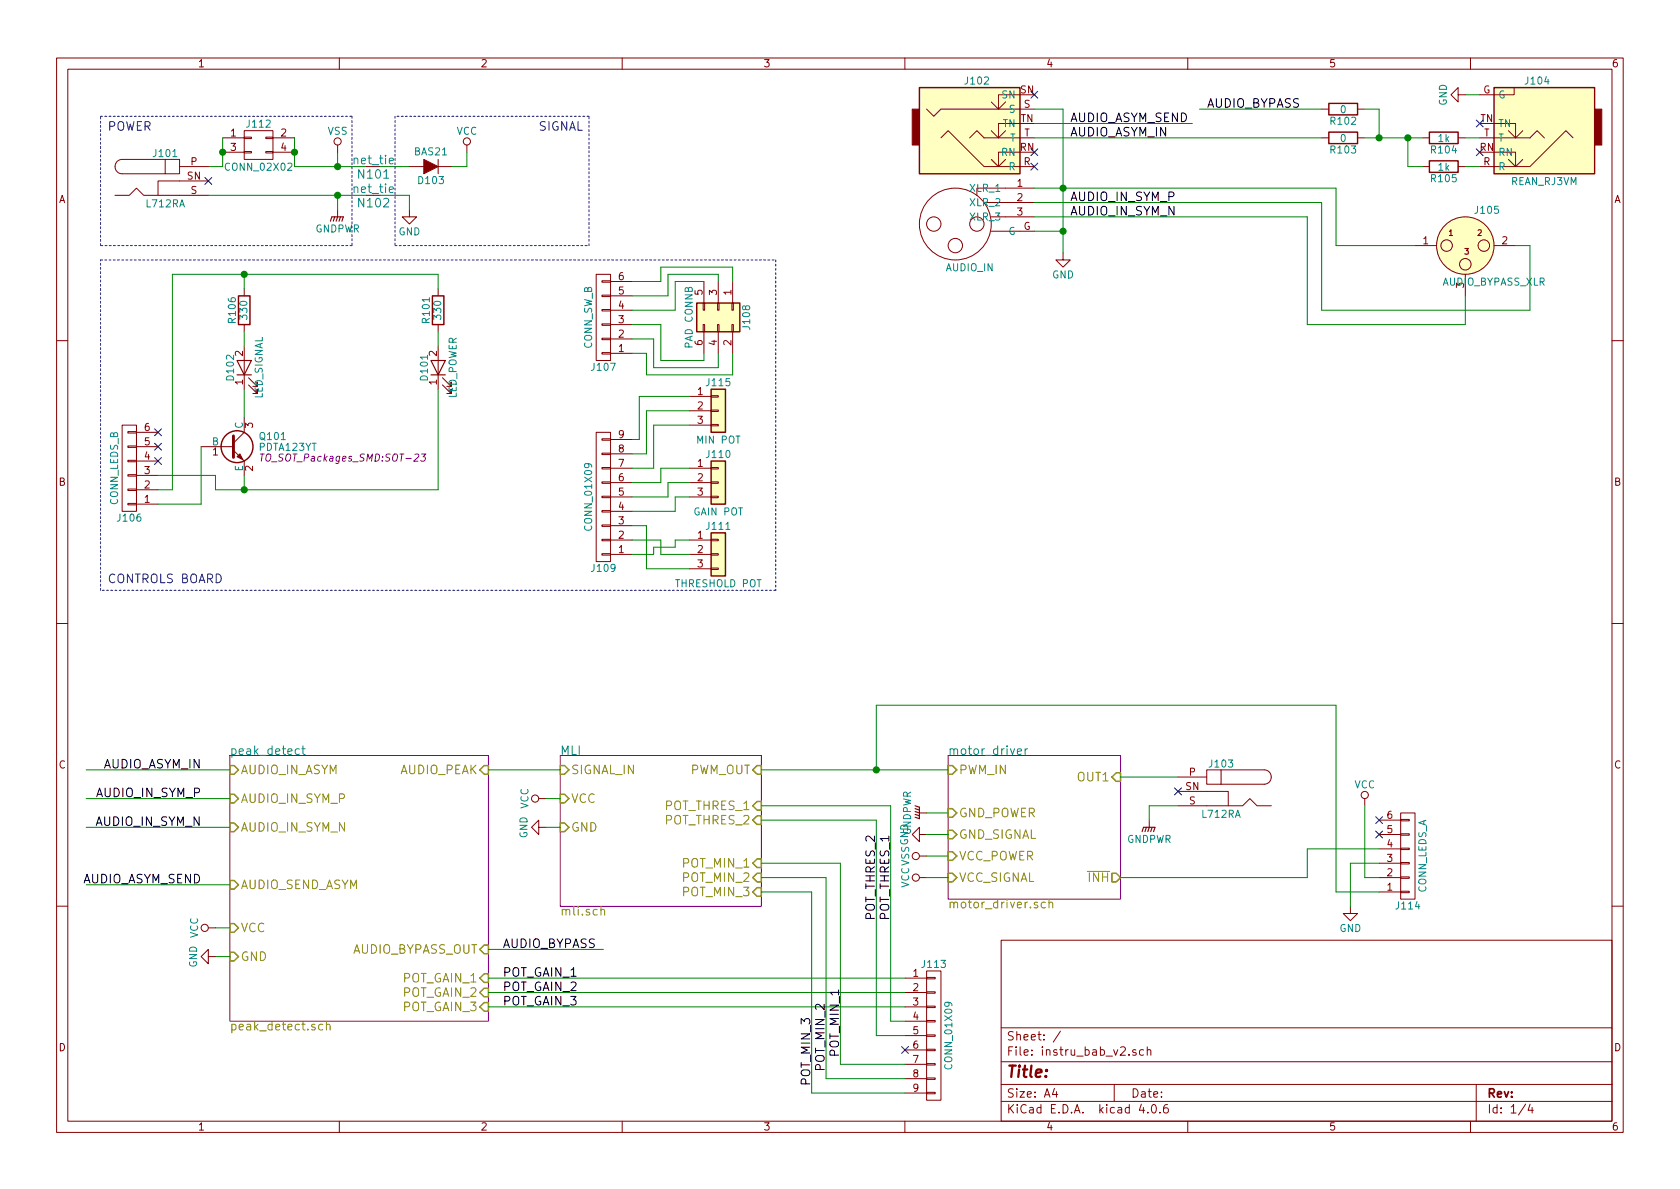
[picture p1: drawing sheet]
<svg xmlns="http://www.w3.org/2000/svg" width="297mm" height="210mm" viewBox="0 0 297 210" stroke-linecap="round" stroke-linejoin="round" font-family="sans-serif">
<g fill="none" stroke="#840000" stroke-width=".18">
<path d="M10 10.3h277v189.9h-277zM12 12.2h273v186.1h-273zM60 10.3v1.9M110 10.3v1.9M160 10.3v1.9M163.8 19.3l1.3 1.3 1.3-1.3h16.5M175.3 18l1.2 1.3 1.3-1.3M180.3 16.8h-3.8v2.5M210 10.3v1.9M233.7 19.3h1.2M240 19.3h1.3M257.8 16.8v-1.3l-1.3 1.3 1.3 1.2v-1.2h1.3"/>
<path d="M260 10.3v1.9M267.7 15.5v1.3h-6.1M20.3 34.5h2.6l1.2-1.2 1.3 1.2h11.4M29.2 28.2h2.5v2.5h-2.5zM29.2 28.2h-7.6a1.27 1.27 0 0 0-1.3 1.3 1.27 1.27 0 0 0 1.3 1.2h7.6M31.7 29.5h5.1M36.8 32h-8.9v2.5M39.4 24.4h3.8M39.4 26.9h3.8M43.2 26.8h1.2v.2h-1.2zM43.2 24.3h1.2v.2h-1.2zM43.2 23.1h5.1v5.1h-5.1z"/>
<path d="M47 26.8h1.3v.2h-1.3zM47 24.3h1.3v.2h-1.3zM48.3 24.4h3.8M48.3 26.9h3.8M59.7 25.6v1.3M59.7 37.1v1.2M72.4 37.1v1.2h1.3l-1.3 1.3-1.3-1.3h1.3M72.4 29.5h2.5M77.5 29.5h2.5M77.5 28.2v2.5M82.5 25.6v1.3M166.4 24.4l1.2-1.3 6.4 6.4h8.9"/>
<path d="M171.4 24.4l1.3-1.3 1.3 1.3h8.9M174 35.8h8.9M175.3 28.2l1.2 1.3 1.3-1.3M175.3 23.1l1.2 1.3 1.3-1.3M175.3 38.3h7.6M180.3 26.9h-3.8v2.6M180.3 21.8h-3.8v2.6M182.9 33.3h-10.2v1.2M233.7 24.4h1.2M240 24.4h1.3M251.5 24.4h1.2M251.5 29.5h1.2"/>
<path d="M257.8 24.4h1.3M257.8 29.5h1.3M261.6 24.4h8.9l1.3-1.3 1.2 1.3M264.2 26.9h3.8v2.6M264.2 21.8h3.8v2.6M266.7 28.2l1.3 1.3 1.2-1.3M266.7 23.1l1.3 1.3 1.2-1.3M278.1 24.4l-1.2-1.3-6.4 6.4h-8.9M43.2 51v1.3M43.2 57.4v1.3M77.5 51v1.3M77.5 57.4v1.3"/>
<path d="M105.4 48.5h2.5v15.2h-2.5zM106.4 49.7h1.5v.2h-1.5zM106.4 52.2h1.5v.2h-1.5zM106.4 54.7h1.5v.3h-1.5zM106.4 57.3h1.5v.2h-1.5zM106.4 59.8h1.5v.3h-1.5zM107.9 59.9h3.9M107.9 57.4h3.9M107.9 54.9h3.9M107.9 52.3h3.9M107.9 49.8h3.9M124.3 53.6h.3v1.3h-.3z"/>
<path d="M124.3 57.4h.3v1.3h-.3zM124.5 49.8v3.8M124.5 58.7v3.8M126.9 53.6h.2v1.3h-.2zM126.9 57.4h.2v1.3h-.2zM127 49.8v3.8M127 58.7v3.8M129.4 53.6h.3v1.3h-.3zM129.4 57.4h.3v1.3h-.3zM129.5 49.8v3.8M129.5 58.7v3.8M175.3 40.9h7.6"/>
<path d="M188 44.7v1.3h1.2l-1.2 1.2-1.3-1.2h1.3M250.2 43.4h3.8M259.1 48.5v3.8M264.2 43.4h3.8M10 60.2h2M21.6 75.2h2.5v15.2h-2.5zM22.6 76.3h1.5v.3h-1.5zM22.6 78.9h1.5v.2h-1.5zM24.1 79h3.8M24.1 76.4h3.8M35.6 79h5.7M41.3 79.6l1.9 1.9v2.6"/>
<path d="M43.2 61.2v7.6M43.2 73.9v2.5l-1.9 2M43.9 68.1l1.6 1.5v-.8v.8h-.8M43.9 66.8l1.6 1.5v-.7v.7h-.8M77.5 61.2v7.6M78.2 68.1l1.6 1.5v-.8v.8h-.8M78.2 66.8l1.6 1.5v-.7v.7h-.8M105.4 76.4h2.5v22.9h-2.5zM106.4 62.4h1.5v.2h-1.5zM106.4 77.6h1.5v.2h-1.5zM107.9 62.5h3.9M107.9 77.7h3.9"/>
<path d="M121.9 70.1h3.8M121.9 72.6h3.8M121.9 75.2h3.8M125.7 75.1h1.3v.2h-1.3zM125.7 72.5h1.3v.3h-1.3zM125.7 70h1.3v.2h-1.3zM285 60.2h2M22.6 81.4h1.5v.3h-1.5zM22.6 83.9h1.5v.3h-1.5zM22.6 86.5h1.5v.2h-1.5zM22.6 89h1.5v.3h-1.5zM24.1 89.1h3.8"/>
<path d="M24.1 86.6h3.8M24.1 84.1h3.8M24.1 81.5h3.8M106.4 80.1h1.5v.3h-1.5zM106.4 82.7h1.5v.2h-1.5zM106.4 85.2h1.5v.3h-1.5zM106.4 87.8h1.5v.2h-1.5zM106.4 90.3h1.5v.2h-1.5zM106.4 92.8h1.5v.3h-1.5zM106.4 95.4h1.5v.2h-1.5zM106.4 97.9h1.5v.3h-1.5zM107.9 82.8h3.9"/>
<path d="M107.9 85.3h3.9M107.9 87.9h3.9M107.9 95.5h3.9M107.9 98h3.9M107.9 93h3.9M107.9 90.4h3.9M107.9 80.3h3.9M121.9 82.8h3.8M121.9 85.3h3.8M121.9 87.9h3.8M121.9 95.5h3.8M121.9 98h3.8"/>
<path d="M125.7 87.8h1.3v.2h-1.3zM125.7 85.2h1.3v.3h-1.3zM125.7 82.7h1.3v.2h-1.3zM125.7 97.9h1.3v.3h-1.3zM125.7 95.4h1.3v.2h-1.3zM10 110.3h2M121.9 100.6h3.8M125.7 100.5h1.3v.2h-1.3zM285 110.3h2M208.3 139.9h8.9v2.6M208.3 137.4h5.1M213.4 136.1h2.5v2.6h-2.5z"/>
<path d="M215.9 136.1h7.6a1.27 1.27 0 0 1 1.3 1.3 1.27 1.27 0 0 1-1.3 1.3h-7.6M95.2 146.3v-1.3l-1.2 1.3 1.2 1.3v-1.3h1.3M95.2 141.2h1.3M162.6 147.6v-1.3l-1.3 1.3 1.3 1.2v-1.2h1.2M162.6 143.8h1.2M162.6 155.2h1.2M162.6 151.4h1.2M203.2 145v1.3M208.3 142.5h11.4l1.3-1.3 1.2 1.3h2.6M241.3 141.2v1.3M243.8 155.2h3.8M243.8 157.7h3.8"/>
<path d="M243.8 152.6h3.8M243.8 150.1h3.8M243.8 147.6h3.8M243.8 145h3.8M247.6 144.9h1.6v.3h-1.6zM247.6 147.4h1.6v.3h-1.6zM247.6 150h1.6v.2h-1.6zM247.6 152.5h1.6v.3h-1.6zM247.6 155.1h1.6v.2h-1.6zM247.6 157.6h1.6v.3h-1.6zM247.6 143.8h2.6v15.2h-2.6zM10 160.2h2"/>
<path d="M36.8 169.2v-1.3l-1.2 1.3 1.2 1.2v-1.2h1.3M36.8 164.1h1.3M160 173h3.8M160 175.5h3.8M160 178h3.8M163.8 177.9h1.6v.3h-1.6zM163.8 175.4h1.6v.2h-1.6zM163.8 172.8h1.6v.3h-1.6zM163.8 171.7h2.6v22.9h-2.6zM177 166.3h108v32h-108zM238.8 160.3v1.2h1.2l-1.2 1.3-1.3-1.3h1.3M285 160.2h2"/>
<path d="M60 198.3v1.9M110 198.3v1.9M160 198.3v1.9M160 180.6h3.8M160 183.1h3.8M160 185.7h3.8M160 188.2h3.8M160 190.7h3.8M160 193.3h3.8M163.8 193.2h1.6v.2h-1.6zM163.8 190.6h1.6v.3h-1.6zM163.8 188.1h1.6v.2h-1.6z"/>
<path d="M163.8 185.5h1.6v.3h-1.6zM163.8 183h1.6v.3h-1.6zM163.8 180.5h1.6v.2h-1.6zM177 194.8h108M177 191.8h108M177 187.8h108M177 181.8h108M186.4 192.5l-.3 1h.9M186.8 193v1M187.5 182.3l-1.3 2M197 191.8v3M200.8 185.7a.37 .37 0 0 0-.5 .1v.2l.5 .2 .1 .1-.2 .3-.4-.1"/>
<path d="M201.8 195.2l-.4 1.1h1M202.2 185.7l-.4-.1-.3 .3v.6l.3 .1 .4-.1M202.8 185.7l.2-.1 .4 .1 .1 .9M202.8 185.1v1.5M202.9 196.7v.1M203.8 195.4l.1-.1a.81 .81 0 0 1 .6 .6 .81 .81 0 0 1-.3 .8l-.1 .1a.8 .8 0 0 1-.6-.6 .8 .8 0 0 1 .3-.8zM205.1 196.7v.1M206.4 195.3a.59 .59 0 0 0-.7 .7l.1 .7 .2 .1 .5-.1 .1-.5-.2-.2-.4-.1-.3 .3M210 198.3v1.9M260 198.3v1.9M261 191.8v6.5M269.7 195.2l-1.2 2"/>
<path d="M270.5 195.2l-.3 1.1h.9M270.9 195.8v1"/>
<circle cx="59.7" cy="25" r=".63"/>
<circle cx="82.5" cy="25" r=".63"/>
<circle cx="165.1" cy="39.6" r="1.27"/>
<circle cx="168.9" cy="39.6" r="6.3"/>
<circle cx="172.7" cy="39.6" r="1.27"/>
<circle cx="168.9" cy="43.4" r="1.27"/>
<circle cx="255.8" cy="43.4" r="1.02"/>
<circle cx="259.1" cy="43.4" r="5.1"/>
<circle cx="259.1" cy="46.7" r="1.02"/>
<circle cx="262.4" cy="43.4" r="1.02"/>
<circle cx="94.6" cy="141.2" r=".63"/>
<circle cx="161.9" cy="155.2" r=".63"/>
<circle cx="161.9" cy="151.4" r=".63"/>
<circle cx="241.3" cy="140.6" r=".63"/>
<circle cx="36.2" cy="164.1" r=".63"/>
</g>
<g fill="#ffffc2" stroke="#ffffc2" stroke-width=".18">
<path d="M162.6 15.5h17.7v15.2h-17.7z"/>
<path d="M123.2 53.6h7.6v5.1h-7.6z"/>
<path d="M125.7 81.5h2.6v7.6h-2.6z"/>
<path d="M125.7 94.2h2.6v7.6h-2.6z"/>
<path d="M264.2 15.5h17.7v15.2h-17.7z"/>
<path d="M125.7 68.8h2.6v7.6h-2.6z"/>
<circle cx="259.1" cy="43.4" r="5.1"/>
</g>
<g fill="none" stroke="#840000" stroke-width=".25">
<path d="M162.6 15.5h17.7v15.2h-17.7zM234.9 18.3h5.1v2h-5.1zM264.2 15.5h17.7v15.2h-17.7zM234.9 23.4h5.1v2h-5.1zM252.7 23.4h5.1v2h-5.1zM252.7 28.4h5.1v2.1h-5.1zM42.2 52.3h2v5.1h-2zM76.5 52.3h2v5.1h-2zM123.2 53.6h7.6v5.1h-7.6zM125.7 68.8h2.6v7.6h-2.6zM125.7 81.5h2.6v7.6h-2.6zM125.7 94.2h2.6v7.6h-2.6z"/>
<circle cx="41.9" cy="79" r="2.82"/>
</g>
<g fill="#840000" stroke="#840000" stroke-width=".18">
<path d="M161.3 19.3h1.3v6.3h-1.3z"/>
<path d="M281.9 19.3h1.3v6.3h-1.3z"/>
<path d="M42.4 80.3l.5 1-1-.5z"/>
<path d="M74.9 28.2l2.6 1.3-2.6 1.2z"/>
</g>
<path d="M46.4 80.3l-.2 1.3M74.5 80.3h.8l-.5 .5 .4 .1v.4l-.3 .3-.5-.2M40.6 133.6h45.8v47h-45.8zM99.1 133.6h35.5v26.7h-35.5zM167.6 133.6h30.5v25.4h-30.5z" fill="none" stroke="#840084" stroke-width=".18"/>
<path d="M52.9 132.5a.48 .48 0 0 0-.6 .1v.7a.48 .48 0 0 0 .6 0M53.4 132.4h.5M53.6 131.9v1.3l.3 .2M179.9 132.9l.7-.1-.1-.3-.4-.1-.2 .2 .1 .7h.5M181.3 132.4v1M181.7 132.4l-.3 .1-.1 .2" fill="none" stroke="#008484" stroke-width=".18"/>
<path d="M184.8 159.6a.48 .48 0 0 0-.6 .1v.7a.48 .48 0 0 0 .6 .1M185.5 159.7v-.1a.36 .36 0 0 1 .6 .2v.7M185.5 159v1.5M192.3 154.1h3.9M106.2 161l.1-.1a.36 .36 0 0 1 .6 .1v.8M57.1 181.2a.48 .48 0 0 0-.7 .1v.7a.48 .48 0 0 0 .7 .1M57.7 181.3l.1-.1a.36 .36 0 0 1 .6 .2v.7M57.7 180.6v1.5" fill="none" stroke="#848400" stroke-width=".18"/>
<g fill="none" stroke="#848400" stroke-width=".25">
<path d="M40.6 135.4h.8l.8 .7-.8 .8h-.8zM84.8 136.1l.8-.7h.8v1.5h-.8zM99.1 135.4h.7l.8 .7-.8 .8h-.7zM133.1 136.1l.8-.7h.7v1.5h-.7zM167.6 135.4h.8l.8 .7-.8 .8h-.8zM197.4 136.6h.7v1.6h-.7l-.8-.8zM40.6 140.5h.8l.8 .7-.8 .8h-.8zM40.6 145.5h.8l.8 .8-.8 .8h-.8zM40.6 155.7h.8l.8 .8-.8 .7h-.8zM99.1 140.5h.7l.8 .7-.8 .8h-.7zM99.1 145.5h.7l.8 .8-.8 .8h-.7zM133.9 141.7h.7v1.6h-.7l-.8-.8z"/>
<path d="M133.9 144.3h.7v1.5h-.7l-.8-.8zM133.9 151.9h.7v1.5h-.7l-.8-.8zM133.9 154.4h.7v1.6h-.7l-.8-.8zM133.9 157h.7v1.5h-.7l-.8-.8zM167.6 154.4h.8l.8 .8-.8 .8h-.8zM167.6 150.6h.8l.8 .8-.8 .7h-.8zM167.6 146.8h.8l.8 .8-.8 .7h-.8zM167.6 143h.8l.8 .8-.8 .7h-.8zM196.6 154.4h.8l.7 .8-.7 .8h-.8zM40.6 168.4h.8l.8 .8-.8 .7h-.8zM40.6 163.3h.8l.8 .8-.8 .7h-.8zM84.8 175.5l.8-.8h.8v1.6h-.8z"/>
<path d="M85.6 167.1h.8v1.6h-.8l-.8-.8zM85.6 172.2h.8v1.5h-.8l-.8-.7zM85.6 177.3h.8v1.5h-.8l-.8-.8z"/>
</g>
<g fill="none" stroke="#008400" stroke-width=".18">
<path d="M182.9 19.3h5.1v25.4M212.1 19.3h21.6M241.3 19.3h2.5v5.1M259.1 16.8h2.5M36.8 34.5h28M39.4 24.4v5.1h-2.6M52.1 24.4v5.1h12.7M59.7 26.9v2.6M59.7 34.5v2.6M67.3 29.5h5.1M67.3 34.5h5.1v2.6M82.5 26.9v2.6h-2.5"/>
<path d="M182.9 24.4h50.8M182.9 33.3h53.3v10.1h14M182.9 35.8h50.8v19.1h36.8v-11.5h-2.5M182.9 38.3h48.2v19.1h28v-5.1M182.9 21.8h27.9M241.3 24.4h10.2M248.9 24.4v5.1h2.6M259.1 29.5h2.5M259.1 24.4h2.5M43.2 48.5v2.5M43.2 58.7v2.5M77.5 51v-2.5h-47v38.1h-2.6"/>
<path d="M77.5 58.7v2.5M111.8 57.4h5v6.3h7.7v-1.2M111.8 49.8h5v-2.6h12.7v2.6M111.8 59.9h3.8v5.1h11.4v-2.5M124.5 49.8h-5.1v5.1h-7.6M127 49.8v-1.3h-8.9v3.8h-6.3M182.9 40.9h5.1M35.6 79v10.1h-7.7M43.2 68.8v5.1M77.5 68.8v17.8h-39.4v-2.5h-10.2M111.8 62.5h2.5v3.8h15.2v-3.8M121.9 72.6h-7.6v7.7h-2.5"/>
<path d="M121.9 75.2h-6.3v7.6h-3.8M121.9 70.1h-8.9v7.6h-1.2M43.2 84.1v2.5M111.8 95.5h5v2.5h5.1M111.8 93h2.5v7.6h7.6M121.9 85.3h-3.8v2.6h-6.3M121.9 87.9h-2.5v2.5h-7.6M121.9 95.5h-2.5v1.3h-3.8v1.2h-3.8M121.9 82.8h-5.1v2.5h-5M15.2 136.1h25.4M86.4 136.1h12.7M134.6 136.1h33"/>
<path d="M154.9 136.1v-11.4h81.3v33h7.6M198.1 137.4h10.2M15.2 146.3h25.4M15.2 141.2h25.4M15.2 156.5h25.4M96.5 146.3h2.6M96.5 141.2h2.6M134.6 155.2h11.4v35.5h14M134.6 142.5h22.9v38.1h2.5M134.6 145h20.3v38.1h5.1M134.6 152.6h14v35.6h11.4M134.6 157.7h8.9v35.6h16.5"/>
<path d="M163.8 143.8h3.8M163.8 147.6h3.8M163.8 155.2h3.8M163.8 151.4h3.8M208.3 142.5h-5.1v2.5M241.3 142.5v12.7h2.5M243.8 150.1h-12.7v5.1h-33M243.8 152.6h-5v7.7M38.1 169.2h2.5M38.1 164.1h2.5M86.4 167.9h20.3M86.4 173h73.6"/>
<path d="M86.4 175.5h73.6M86.4 178h73.6"/>
</g>
<g fill="none" stroke="#840000" stroke-width=".2">
<path d="M58.4 39.1l.3-.8h2l-.2 .8M59.2 38.3l-.3 .8M59.7 38.3l-.3 .8M60.2 38.3l-.3 .8M41.9 63.7h2.5l-1.2 2.6zM41.9 66.3h2.5M76.2 63.7h2.5l-1.2 2.6zM76.2 66.3h2.5M161.8 142.5l.8 .2v2.1l-.8-.3M161.8 143l.8 .3M161.8 143.5l.8 .3M161.8 144l.8 .3"/>
<path d="M201.9 147.1l.3-.8h2l-.2 .8M202.7 146.3l-.3 .8M203.2 146.3l-.3 .8M203.7 146.3l-.2 .8"/>
</g>
<g fill="none" stroke="#000084" stroke-width=".18">
<path d="M182.3 16.1l1.2 1.3M183.5 16.1l-1.2 1.3M36.2 31.4l1.2 1.2M37.4 31.4l-1.2 1.2M182.3 26.3l1.2 1.2M182.3 28.8l1.2 1.3M183.5 26.3l-1.2 1.2M183.5 28.8l-1.2 1.3M261 21.2l1.2 1.2M261 26.3l1.2 1.2M262.2 21.2l-1.2 1.2M262.2 26.3l-1.2 1.2"/>
<path d="M27.3 78.4l1.2 1.2M27.3 75.8l1.2 1.3M28.5 78.4l-1.2 1.2M28.5 75.8l-1.2 1.3M27.3 80.9l1.2 1.2M28.5 80.9l-1.2 1.2M207.7 139.3l1.2 1.3M208.9 139.3l-1.2 1.3M243.2 147l1.2 1.2M243.2 144.4l1.2 1.2M244.4 147l-1.2 1.2M244.4 144.4l-1.2 1.2"/>
<path d="M159.4 185.1l1.2 1.2M160.6 185.1l-1.2 1.2"/>
</g>
<g fill="#008400" stroke="#008400" stroke-width=".25">
<circle cx="188" cy="40.9" r=".51"/>
<circle cx="59.7" cy="34.5" r=".51"/>
<circle cx="59.7" cy="29.5" r=".51"/>
<circle cx="188" cy="33.3" r=".51"/>
<circle cx="243.8" cy="24.4" r=".51"/>
<circle cx="248.9" cy="24.4" r=".51"/>
<circle cx="43.2" cy="48.5" r=".51"/>
<circle cx="43.2" cy="86.6" r=".51"/>
<circle cx="154.9" cy="136.1" r=".51"/>
<circle cx="52.1" cy="26.9" r=".51"/>
<circle cx="39.4" cy="26.9" r=".51"/>
</g>
<path d="M17.8 20.6h44.4M62.2 20.6v22.8M69.8 20.6v22.8M104.1 20.6h-34.3M17.8 43.4v-22.8M17.8 46h119.4M62.2 43.4h-44.4M69.8 43.4h34.3M104.1 43.4v-22.8M137.2 46v58.4M17.8 104.4v-58.4M137.2 104.4h-119.4" fill="none" stroke="#0000c2" stroke-width=".18" stroke-dasharray=".3 .4"/>
<path d="M41.3 77.1v3.8" fill="none" stroke="#840000" stroke-width=".51"/>
<text font-size="2.8" fill="#840000" x="178" y="190.5">Title:</text>
<g font-size="2.1" fill="#0000c2">
<text x="19" y="23.1">POWER</text>
<text x="95.2" y="23.1">SIGNAL</text>
<text x="19" y="103.1">CONTROLS BOARD</text>
</g>
<g font-size="2.1">
<text x="189.2" y="21.6">AUDIO_ASYM_SEND</text>
<text x="213.1" y="19">AUDIO_BYPASS</text>
<text x="189.2" y="24.1">AUDIO_ASYM_IN</text>
<text x="189.2" y="35.6">AUDIO_IN_SYM_P</text>
<text x="189.2" y="38.1">AUDIO_IN_SYM_N</text>
<text x="18.1" y="135.9">AUDIO_ASYM_IN</text>
<text x="17" y="141">AUDIO_IN_SYM_P</text>
<text x="16.9" y="146">AUDIO_IN_SYM_N</text>
<text x="14.3" y="156.2">AUDIO_ASYM_SEND</text>
<text x="88.9" y="167.6">AUDIO_BYPASS</text>
<text x="154.7" y="162.7" transform="rotate(-90 154.7 162.7)">POT_THRES_2</text>
<text x="157.2" y="162.7" transform="rotate(-90 157.2 162.7)">POT_THRES_1</text>
<text x="88.9" y="172.7">POT_GAIN_1</text>
<text x="88.9" y="175.3">POT_GAIN_2</text>
<text x="88.9" y="177.8">POT_GAIN_3</text>
<text x="145.8" y="189.5" transform="rotate(-90 145.8 189.5)">POT_MIN_2</text>
<text x="148.3" y="186.9" transform="rotate(-90 148.3 186.9)">POT_MIN_1</text>
<text x="143.3" y="192" transform="rotate(-90 143.3 192)">POT_MIN_3</text>
</g>
<g font-size="2.1" fill="#008484">
<text x="62.6" y="29.1">net_tie</text>
<text x="62.6" y="34.1">net_tie</text>
<text x="63.5" y="31.6">N101</text>
<text x="63.5" y="36.7">N102</text>
<text x="40.6" y="133.5">peak_detect</text>
<text x="99.1" y="133.5">MLI</text>
<text x="167.6" y="133.5">motor_driver</text>
</g>
<g font-size="2.1" fill="#848400">
<text x="42.6" y="136.9">AUDIO_IN_ASYM</text>
<text x="70.5" y="136.9">AUDIO_PEAK</text>
<text x="101" y="136.9">SIGNAL_IN</text>
<text x="121.8" y="136.9">PWM_OUT</text>
<text x="169.6" y="136.9">PWM_IN</text>
<text x="42.6" y="142">AUDIO_IN_SYM_P</text>
<text x="101" y="142">VCC</text>
<text x="117.6" y="143.3">POT_THRES_1</text>
<text x="190.5" y="138.2">OUT1</text>
<text x="42.6" y="147.1">AUDIO_IN_SYM_N</text>
<text x="101" y="147.1">GND</text>
<text x="117.6" y="145.8">POT_THRES_2</text>
<text x="169.6" y="148.3">GND_SIGNAL</text>
<text x="169.6" y="144.5">GND_POWER</text>
<text x="120.9" y="153.4">POT_MIN_1</text>
<text x="120.9" y="156">POT_MIN_2</text>
<text x="169.6" y="156">VCC_SIGNAL</text>
<text x="169.6" y="152.1">VCC_POWER</text>
<text x="192.5" y="156">INH</text>
<text x="42.6" y="157.2">AUDIO_SEND_ASYM</text>
<text x="99.1" y="161.9">mli.sch</text>
<text x="120.9" y="158.5">POT_MIN_3</text>
<text x="167.6" y="160.6">motor_driver.sch</text>
<text x="42.6" y="164.8">VCC</text>
<text x="42.6" y="169.9">GND</text>
<text x="62" y="168.7">AUDIO_BYPASS_OUT</text>
<text x="71.2" y="173.7">POT_GAIN_1</text>
<text x="71.2" y="176.3">POT_GAIN_2</text>
<text x="71.2" y="178.8">POT_GAIN_3</text>
<text x="40.6" y="182.2">peak_detect.sch</text>
</g>
<g font-size="2.1" fill="#840000">
<text x="178" y="184">Sheet: /</text>
<text x="178" y="186.7">File: instru_bab_v2.sch</text>
<text x="178" y="196.9">KiCad E.D.A. kicad 4.0.6</text>
<text x="178" y="194.1">Size: A4</text>
<text x="200" y="194.1">Date:</text>
<text x="263" y="194.1">Rev:</text>
<text x="263" y="196.9">Id: 1/4</text>
</g>
<g font-size="1.8" fill="#840000">
<text x="35" y="11.9">1</text>
<text x="85" y="11.9">2</text>
<text x="135" y="11.9">3</text>
<text x="185" y="11.9">4</text>
<text x="235" y="11.9">5</text>
<text x="285" y="11.9">6</text>
<text x="180.4" y="16.5">SN</text>
<text x="262.2" y="16.5">G</text>
<text x="180.4" y="21.6">TN</text>
<text x="181" y="19">S</text>
<text x="261.7" y="21.6">TN</text>
<text x="33.7" y="29.2">P</text>
<text x="40.8" y="24.1">1</text>
<text x="40.8" y="26.7">3</text>
<text x="49.7" y="24.1">2</text>
<text x="49.7" y="26.7">4</text>
<text x="180.3" y="26.7">RN</text>
<text x="181" y="29.2">R</text>
<text x="181.1" y="24.1">T</text>
<text x="261.6" y="26.7">RN</text>
<text x="262.3" y="29.2">R</text>
<text x="262.4" y="24.1">T</text>
<text x="10.4" y="35.9">A</text>
<text x="33.1" y="31.7">SN</text>
<text x="33.7" y="34.3">S</text>
<text x="179.9" y="33">1</text>
<text x="179.9" y="35.6">2</text>
<text x="285.4" y="35.9">A</text>
<text x="179.9" y="38.1">3</text>
<text x="180.9" y="40.6">G</text>
<text x="251.6" y="43.2">1</text>
<text x="265.6" y="43.2">2</text>
<text x="109.4" y="52.1">5</text>
<text x="109.4" y="49.5">6</text>
<text x="124.2" y="52.2" transform="rotate(-90 124.2 52.2)">5</text>
<text x="126.7" y="52.2" transform="rotate(-90 126.7 52.2)">3</text>
<text x="129.3" y="52.2" transform="rotate(-90 129.3 52.2)">1</text>
<text x="258.8" y="50.9" transform="rotate(-90 258.8 50.9)">3</text>
<text x="109.4" y="59.7">2</text>
<text x="109.4" y="57.1">3</text>
<text x="109.4" y="54.6">4</text>
<text x="42.9" y="63" transform="rotate(-90 42.9 63)">2</text>
<text x="109.4" y="62.2">1</text>
<text x="124.2" y="61.1" transform="rotate(-90 124.2 61.1)">6</text>
<text x="126.7" y="61.1" transform="rotate(-90 126.7 61.1)">4</text>
<text x="129.3" y="61.1" transform="rotate(-90 129.3 61.1)">2</text>
<text x="42.9" y="68" transform="rotate(-90 42.9 68)">1</text>
<text x="77.2" y="68" transform="rotate(-90 77.2 68)">1</text>
<text x="123.3" y="69.8">1</text>
<text x="25.6" y="76.2">6</text>
<text x="44.7" y="75.7" transform="rotate(-90 44.7 75.7)">3</text>
<text x="109.4" y="77.5">9</text>
<text x="123.3" y="72.4">2</text>
<text x="123.3" y="74.9">3</text>
<text x="25.6" y="83.8">3</text>
<text x="25.6" y="81.3">4</text>
<text x="25.6" y="78.7">5</text>
<text x="37.6" y="80.5">1</text>
<text x="44.7" y="83.3" transform="rotate(-90 44.7 83.3)">2</text>
<text x="109.4" y="82.5">7</text>
<text x="109.4" y="80">8</text>
<text x="123.3" y="82.5">1</text>
<text x="10.4" y="85.9">B</text>
<text x="25.6" y="88.9">1</text>
<text x="25.6" y="86.4">2</text>
<text x="109.4" y="87.6">5</text>
<text x="109.4" y="85.1">6</text>
<text x="123.3" y="85.1">2</text>
<text x="123.3" y="87.6">3</text>
<text x="285.4" y="85.9">B</text>
<text x="109.4" y="95.2">2</text>
<text x="109.4" y="92.7">3</text>
<text x="109.4" y="90.2">4</text>
<text x="123.3" y="95.2">1</text>
<text x="109.4" y="97.8">1</text>
<text x="123.3" y="97.8">2</text>
<text x="123.3" y="100.3">3</text>
<text x="10.4" y="135.9">C</text>
<text x="210.2" y="137.2">P</text>
<text x="285.4" y="135.9">C</text>
<text x="209.6" y="139.7">SN</text>
<text x="210.2" y="142.2">S</text>
<text x="245.3" y="149.9">4</text>
<text x="245.3" y="147.3">5</text>
<text x="245.3" y="144.8">6</text>
<text x="245.3" y="154.9">2</text>
<text x="245.3" y="152.4">3</text>
<text x="245.3" y="157.5">1</text>
<text x="161.4" y="172.7">1</text>
<text x="161.4" y="175.3">2</text>
<text x="161.4" y="177.8">3</text>
<text x="10.4" y="185.9">D</text>
<text x="161.4" y="180.3">4</text>
<text x="161.4" y="182.9">5</text>
<text x="161.4" y="185.4">6</text>
<text x="285.4" y="185.9">D</text>
<text x="161.4" y="188">7</text>
<text x="161.4" y="190.5">8</text>
<text x="161.4" y="193">9</text>
<text x="35" y="199.9">1</text>
<text x="85" y="199.9">2</text>
<text x="135" y="199.9">3</text>
<text x="185" y="199.9">4</text>
<text x="235" y="199.9">5</text>
<text x="285" y="199.9">6</text>
</g>
<g font-size="1.8" fill="#008484">
<text x="170.8" y="14.9">J102</text>
<text x="177.1" y="17.4">SN</text>
<text x="264.9" y="17.4">G</text>
<text x="269.8" y="14.9">J104</text>
<text x="43.8" y="22.5">J112</text>
<text x="57.9" y="23.8">VSS</text>
<text x="80.7" y="23.8">VCC</text>
<text x="177.2" y="22.5">TN</text>
<text x="178.4" y="19.9">S</text>
<text x="235.4" y="22">R102</text>
<text x="237" y="20">0</text>
<text x="255.8" y="18.7" transform="rotate(-90 255.8 18.7)">GND</text>
<text x="264.9" y="22.5">TN</text>
<text x="27.3" y="27.8">J101</text>
<text x="73.3" y="27.5">BAS21</text>
<text x="177" y="27.6">RN</text>
<text x="178.5" y="25">T</text>
<text x="235.4" y="27.1">R103</text>
<text x="237" y="25.1">0</text>
<text x="253.2" y="27.1">R104</text>
<text x="254.3" y="25.1">1k</text>
<text x="264.9" y="25">T</text>
<text x="264.9" y="27.6">RN</text>
<text x="40.1" y="30.2">CONN_02X02</text>
<text x="74.1" y="32.5">D103</text>
<text x="171.5" y="33.9">XLR_1</text>
<text x="178.3" y="30.1">R</text>
<text x="253.2" y="32.2">R105</text>
<text x="254.3" y="30.2">1k</text>
<text x="264.9" y="30.1">R</text>
<text x="267.1" y="32.7">REAN_RJ3VM</text>
<text x="25.9" y="36.6">L712RA</text>
<text x="55.7" y="41.1">GNDPWR</text>
<text x="70.4" y="41.6">GND</text>
<text x="171.5" y="36.4">XLR_2</text>
<text x="171.5" y="39">XLR_3</text>
<text x="178.2" y="41.5">G</text>
<text x="260.9" y="37.8">J105</text>
<text x="167.2" y="47.9">AUDIO_IN</text>
<text x="186" y="49.2">GND</text>
<text x="254.9" y="50.5">AUDIO_BYPASS_XLR</text>
<text x="41.7" y="57" transform="rotate(-90 41.7 57)">R106</text>
<text x="43.7" y="56.3" transform="rotate(-90 43.7 56.3)">330</text>
<text x="76" y="57" transform="rotate(-90 76 57)">R101</text>
<text x="78" y="56.3" transform="rotate(-90 78 56.3)">330</text>
<text x="132.6" y="58.1" transform="rotate(-90 132.6 58.1)">J108</text>
<text x="77.2" y="63" transform="rotate(-90 77.2 63)">2</text>
<text x="104.7" y="61.8" transform="rotate(-90 104.7 61.8)">CONN_SW_B</text>
<text x="104.7" y="65.6">J107</text>
<text x="122.5" y="61.5" transform="rotate(-90 122.5 61.5)">PAD CONNB</text>
<text x="41.4" y="67.1" transform="rotate(-90 41.4 67.1)">D102</text>
<text x="46.4" y="70.6" transform="rotate(-90 46.4 70.6)">LED_SIGNAL</text>
<text x="75.6" y="67.1" transform="rotate(-90 75.6 67.1)">D101</text>
<text x="80.7" y="70.6" transform="rotate(-90 80.7 70.6)">LED_POWER</text>
<text x="125" y="68.3">J115</text>
<text x="42.9" y="75.8" transform="rotate(-90 42.9 75.8)">C</text>
<text x="46.1" y="77.8">Q101</text>
<text x="37.5" y="78.7">B</text>
<text x="42.9" y="83.4" transform="rotate(-90 42.9 83.4)">E</text>
<text x="123.3" y="78.4">MIN POT</text>
<text x="125" y="81">J110</text>
<text x="20.9" y="89.4" transform="rotate(-90 20.9 89.4)">CONN_LEDS_B</text>
<text x="20.9" y="92.2">J106</text>
<text x="104.7" y="93.5" transform="rotate(-90 104.7 93.5)">CONN_01X09</text>
<text x="122.7" y="91.1">GAIN POT</text>
<text x="125" y="93.7">J111</text>
<text x="104.7" y="101.1">J109</text>
<text x="119.4" y="103.8">THRESHOLD POT</text>
<text x="213.9" y="135.7">J103</text>
<text x="93.4" y="143" transform="rotate(-90 93.4 143)">VCC</text>
<text x="239.4" y="139.4">VCC</text>
<text x="93.2" y="148.3" transform="rotate(-90 93.2 148.3)">GND</text>
<text x="161.1" y="147.8" transform="rotate(-90 161.1 147.8)">GNDPWR</text>
<text x="199.2" y="149">GNDPWR</text>
<text x="212.6" y="144.6">L712RA</text>
<text x="160.7" y="157" transform="rotate(-90 160.7 157)">VCCVSSGND</text>
<text x="247" y="160.8">J114</text>
<text x="252.2" y="158" transform="rotate(-90 252.2 158)">CONN_LEDS_A</text>
<text x="35" y="165.9" transform="rotate(-90 35 165.9)">VCC</text>
<text x="236.8" y="164.8">GND</text>
<text x="34.8" y="171.1" transform="rotate(-90 34.8 171.1)">GND</text>
<text x="163.1" y="171.1">J113</text>
<text x="168.4" y="188.8" transform="rotate(-90 168.4 188.8)">CONN_01X09</text>
</g>
<g font-size="1.8" fill="#840084">
<text x="45.9" y="79.7">PDTA123YT</text>
<text x="46.7" y="81.6">TO_SOT_Packages_SMD:SOT-23</text>
</g>
<g font-size="1.4" fill="#840000">
<text x="256.2" y="41.7">1</text>
<text x="261.2" y="41.7">2</text>
<text x="259" y="45">3</text>
</g>
</svg>
